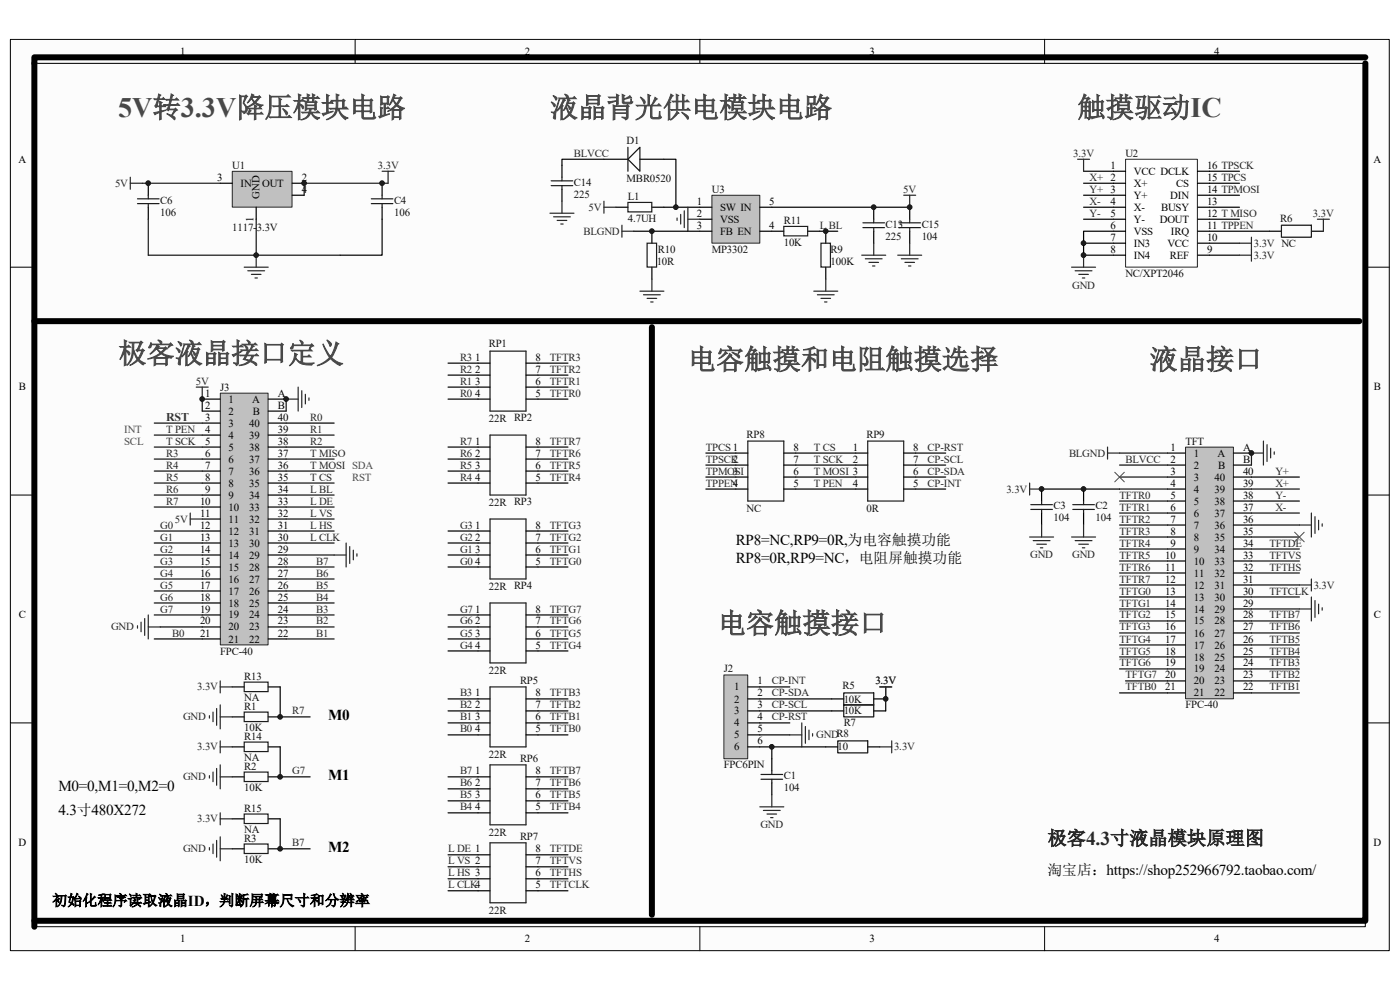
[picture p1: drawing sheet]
<svg xmlns="http://www.w3.org/2000/svg" width="297mm" height="210mm" viewBox="0 0 297 210" stroke-linecap="round" stroke-linejoin="round" font-family="sans-serif">
<path d="M2.2 8.4h292.5v193.3h-292.5z" fill="#fcfcfc"/>
<path d="M2.2 8.4h292.5v193.3h-292.5z" fill="none" stroke="#000" stroke-width=".21"/>
<path d="M7.3 13.5h282.3v183.1h-282.3z" fill="#fcfcfc"/>
<g fill="none" stroke="#000" stroke-width=".21">
<path d="M7.3 13.4h282.3v183.2h-282.3zM75.3 8.3v5.1M148.5 8.3v5.1M221.6 8.3v5.1M2.2 56.7h5.1M289.7 56.7h5M2.2 105h5.1M289.7 105h5M2.2 153.3h5.1M289.7 153.3h5M75.3 196.6v5.1M148.5 196.6v5.1"/>
<path d="M221.6 196.6v5.1"/>
</g>
<path d="M49.3 36.4h12.7v7.5h-12.7z" fill="#c0c0c0"/>
<path d="M49.3 36.3h12.7v7.6h-12.7z" fill="none" stroke="#262626" stroke-width=".21"/>
<path d="M31.5 38.9v2.5M46.7 38.9h2.6M62 38.9h2.5M31.5 44v2.5M54.3 44v2.5M62 41.4h2.5M269.3 49h2.5M278.2 49h2.5M163.7 161v2.5M163.7 166.1v2.5" fill="none" stroke="#000" stroke-width=".25"/>
<path d="M27.6 37.6v2.5M27.6 38.9h2.6M81.1 36.3h2.5M82.3 36.3v2.6M51.8 56.7h5.1M52.6 57.4h3.5M53.3 58.2h2.1M54.1 59h.5M54.3 54.1v2.6" fill="none" stroke="#262626" stroke-width=".25"/>
<path d="M30.2 38.9h16.5M64.5 38.9h17.8M29.2 43.2h4.5M29.2 42.2h4.5M31.5 41.4v.8M31.5 43.2v.8M31.5 46.5v7.6M161.4 165.3h4.6M161.4 164.3h4.6M163.7 163.5v.8M163.7 165.3v.8" fill="none" stroke="#1c1c1c" stroke-width=".25"/>
<path d="M31.5 54.1h40.7M54.3 46.5v7.6M271.8 47.8h6.4v2.5h-6.4z" fill="none" stroke="#0e0e0e" stroke-width=".25"/>
<path d="M238.8 33.8h15.2v22.9h-15.2z" fill="#fefefe"/>
<path d="M238.8 33.8h15.2v22.9h-15.2z" fill="none" stroke="#262626" stroke-width=".21"/>
<g fill="none" stroke="#000" stroke-width=".25">
<path d="M229.9 36.3h8.9M229.9 38.9h8.9M254 36.3h8.9M254 38.9h8.9M229.9 41.4h8.9M229.9 44h8.9M229.9 46.5h8.9M238.8 51.6h-8.9v2.5h8.9M238.8 49h-8.9v2.6M254 41.4h8.9M254 44h8.9M254 46.5h8.9"/>
<path d="M254 49h15.3M254 51.6h8.9M254 54.1h8.9"/>
</g>
<path d="M228.6 33.8h2.5M229.9 33.8v2.5M227.3 56.7h5.1M228.1 57.4h3.6M228.9 58.2h2M229.6 59h.5M229.9 54.1v2.6M262.9 54.1h2.6M262.9 51.6h2.6M265.5 50.3v5.1M279.5 46.5h2.5M280.7 46.5v2.5" fill="none" stroke="#262626" stroke-width=".25"/>
<path d="M46.8 83.4h10.1v53.4h-10.1z" fill="#c0c0c0"/>
<path d="M46.7 83.4h10.2v53.4h-10.2z" fill="none" stroke="#262626" stroke-width=".21"/>
<g fill="none" stroke="#000" stroke-width=".25">
<path d="M95.1 77h8.9M95.1 79.6h8.9M111.6 77h8.9M111.6 79.6h8.9M42.9 84.7h3.8M42.9 87.2h3.8M42.9 89.7h3.8M42.9 92.3h3.8M42.9 94.8h3.8M42.9 97.4h3.8M42.9 99.9h3.8M56.9 84.7h3.8"/>
<path d="M56.9 87.2h3.8M56.9 89.7h14M56.9 92.3h3.8M56.9 94.8h14M56.9 97.4h3.8M56.9 99.9h3.8M95.1 84.7h8.9M95.1 94.8h8.9M95.1 97.4h8.9M95.1 99.9h8.9M95.1 82.1h8.9M111.6 84.7h8.9"/>
<path d="M111.6 94.8h8.9M111.6 97.4h8.9M111.6 99.9h8.9M111.6 82.1h8.9M32.7 115.2h14M42.9 102.5h3.8M42.9 105h3.8M42.9 107.6h3.8M42.9 110.1h3.8M42.9 112.6h3.8M42.9 117.7h3.8M56.9 102.5h3.8"/>
<path d="M56.9 105h3.8M56.9 107.6h3.8M56.9 110.1h3.8M56.9 112.6h3.8M56.9 115.2h3.8M56.9 117.7h3.8M95.1 102.5h8.9M95.1 112.6h8.9M95.1 115.2h8.9M95.1 117.7h8.9M111.6 102.5h8.9M111.6 112.6h8.9"/>
<path d="M111.6 115.2h8.9M111.6 117.7h8.9M32.7 135.5h14M34 133h12.7M42.9 120.3h3.8M42.9 122.8h3.8M42.9 125.4h3.8M42.9 127.9h3.8M42.9 130.4h3.8M56.9 120.3h3.8M56.9 122.8h3.8M56.9 125.4h3.8"/>
<path d="M56.9 127.9h3.8M56.9 130.4h3.8M56.9 133h3.8M56.9 135.5h3.8M95.1 120.3h8.9M95.1 130.4h8.9M95.1 133h8.9M95.1 135.5h8.9M95.1 138.1h8.9M111.6 120.3h8.9M111.6 130.4h8.9M111.6 133h8.9"/>
<path d="M111.6 135.5h8.9M111.6 138.1h8.9M49.3 158.4h2.5M49.3 145.7h2.5M49.3 152.1h2.5M56.9 145.7h2.5v6.4h6.4M56.9 158.4h2.5v6.4h6.4M56.9 152.1h2.5M95.1 148.3h8.9M95.1 150.8h8.9M95.1 153.3h8.9M95.1 155.9h8.9"/>
<path d="M111.6 148.3h8.9M111.6 150.8h8.9M111.6 153.3h8.9M111.6 155.9h8.9M49.3 164.8h2.5M49.3 173.7h2.5M56.9 173.7h2.5v6.4h6.4M56.9 164.8h2.5M95.1 164.8h8.9M95.1 167.3h8.9M95.1 169.9h8.9M95.1 172.4h8.9"/>
<path d="M111.6 164.8h8.9M111.6 167.3h8.9M111.6 169.9h8.9M111.6 172.4h8.9M49.3 180.1h2.5M56.9 180.1h2.5M95.1 181.3h8.9M95.1 183.9h8.9M95.1 186.4h8.9M95.1 189h8.9M111.6 181.3h8.9M111.6 183.9h8.9"/>
<path d="M111.6 186.4h8.9M111.6 189h8.9"/>
</g>
<g fill="none" stroke="#262626" stroke-width=".25">
<path d="M41.6 82.1h2.6M42.9 82.1v2.6M60.7 84.7h2.6M63.3 82.1v5.1M64 82.9v3.5M64.8 83.6v2.1M65.5 84.4v.5M40.4 108.8v2.6M40.4 110.1h2.5M70.9 117.7h2.5M73.4 115.2v5.1M74.2 115.9v3.6"/>
<path d="M75 116.7v2M75.7 117.5v.5M29.2 132.7v.5M29.9 132v2M30.7 131.2v3.6M31.5 130.4v5.1M31.5 133h2.5M44.4 151.8v.5M45.2 151.1v2M46 150.3v3.6M46.7 144.4v2.6M46.7 149.5v5.1"/>
<path d="M46.7 157.2v2.5M46.7 152.1h2.6M46.7 145.7h2.6M46.7 158.4h2.6M44.4 164.5v.5M44.4 179.8v.5M45.2 163.8v2M45.2 179v2.1M46 163v3.6M46 178.3v3.5M46.7 162.2v5.1M46.7 172.4v2.6"/>
<path d="M46.7 177.5v5.1M46.7 164.8h2.6M46.7 173.7h2.6M46.7 180.1h2.6"/>
</g>
<g fill="none" stroke="#0e0e0e" stroke-width=".25">
<path d="M32.7 97.4h10.2M32.7 99.9h10.2M32.7 92.3h10.2M32.7 89.7h10.2M32.7 94.8h10.2M42.9 84.7v2.5M60.7 84.7v2.5M60.7 97.4h10.2M60.7 99.9h10.2M60.7 92.3h10.2M32.7 102.5h10.2M32.7 105h10.2"/>
<path d="M32.7 107.6h10.2M32.7 112.6h10.2M32.7 117.7h10.2M60.7 102.5h10.2M60.7 105h10.2M60.7 107.6h10.2M60.7 112.6h10.2M60.7 110.1h10.2M60.7 115.2h10.2M60.7 117.7h10.2M32.7 120.3h10.2M32.7 122.8h10.2"/>
<path d="M32.7 125.4h10.2M32.7 127.9h10.2M32.7 130.4h10.2M60.7 120.3h10.2M60.7 122.8h10.2M60.7 125.4h10.2M60.7 127.9h10.2M60.7 130.4h10.2M60.7 135.5h10.2M60.7 133h10.2"/>
</g>
<g fill="none" stroke="#1c1c1c" stroke-width=".25">
<path d="M104 74.5h7.6v12.7h-7.6zM104 92.3h7.6v12.7h-7.6zM104 110.1h7.6v12.7h-7.6zM104 127.9h7.6v12.7h-7.6zM51.8 157.4h5.1v2h-5.1zM51.8 144.7h5.1v2h-5.1zM51.8 151.1h5.1v2h-5.1zM104 145.7h7.6v12.7h-7.6zM51.8 163.8h5.1v2h-5.1zM51.8 172.7h5.1v2h-5.1zM51.8 179h5.1v2h-5.1zM104 162.2h7.6v12.8h-7.6z"/>
<path d="M104 178.8h7.6v12.7h-7.6z"/>
</g>
<path d="M153.6 143.2h5v17.8h-5z" fill="#c0c0c0"/>
<path d="M153.6 143.2h5v17.8h-5z" fill="none" stroke="#262626" stroke-width=".21"/>
<g fill="none" stroke="#000" stroke-width=".25">
<path d="M81.1 38.9v2.5M81.1 44v10.1h-8.9M149.7 96.1h8.9M149.7 98.6h8.9M166.3 96.1h17.8M166.3 98.6h17.8M191.7 96.1h8.9M191.7 98.6h8.9M149.7 101.2h8.9M149.7 103.7h8.9M166.3 101.2h17.8M166.3 103.7h17.8"/>
<path d="M191.7 101.2h8.9M191.7 103.7h8.9M158.6 145.7h8.9M158.6 148.3h20.4M158.6 150.8h20.4M158.6 153.3h8.9M158.6 155.9h8.9M158.6 158.4h19.1M163.7 158.4v2.6M184.1 158.4h2.5M185.4 148.3h2.5v2.5h-2.5"/>
</g>
<path d="M177.7 157.2h6.4v2.5h-6.4zM179 147h6.4v2.5h-6.4zM179 149.5h6.4v2.6h-6.4z" fill="none" stroke="#0e0e0e" stroke-width=".25"/>
<g fill="none" stroke="#262626" stroke-width=".25">
<path d="M167.5 155.9h2.6M170.1 153.3v5.1M170.9 154.1v3.6M171.6 154.9v2M172.4 155.6v.5M186.6 145.7h2.6M186.6 158.4h2.6M187.9 145.7v2.6M189.2 157.2v2.5M161.2 171.1h5.1M162 171.9h3.5M162.7 172.7h2.1"/>
<path d="M163.5 173.4h.5M163.7 168.6v2.5"/>
</g>
<path d="M78.8 43.2h4.5M78.8 42.2h4.5M81.1 41.4v.8M81.1 43.2v.8M158.6 93.6h7.7v12.7h-7.7zM184.1 93.6h7.6v12.7h-7.6z" fill="none" stroke="#1c1c1c" stroke-width=".25"/>
<path d="M251.5 94.9h10.2v53.3h-10.2z" fill="#c0c0c0"/>
<path d="M251.5 94.8h10.2v53.4h-10.2z" fill="none" stroke="#262626" stroke-width=".21"/>
<g fill="none" stroke="#000" stroke-width=".25">
<path d="M247.7 96.1h3.8M247.7 98.6h3.8M261.7 96.1h3.8M261.7 98.6h3.8M221 108.8v2.6M229.9 103.7v2.6M229.9 108.8v2.6M237.5 103.7h-16.5v2.6M247.7 101.2h3.8M247.7 103.7h3.8M247.7 106.3h3.8M247.7 108.8h3.8"/>
<path d="M247.7 111.4h3.8M247.7 113.9h3.8M247.7 116.5h3.8M247.7 119h3.8M261.7 101.2h14M261.7 103.7h3.8M261.7 106.3h14M261.7 108.8h3.8M261.7 111.4h3.8M261.7 113.9h3.8M261.7 116.5h3.8M261.7 119h3.8"/>
<path d="M237.5 126.6h14M247.7 121.5h3.8M247.7 124.1h3.8M247.7 129.2h3.8M247.7 131.7h3.8M247.7 134.3h3.8M247.7 136.8h3.8M247.7 139.4h3.8M261.7 121.5h3.8M261.7 124.1h3.8M261.7 126.6h3.8M261.7 129.2h3.8"/>
<path d="M261.7 131.7h3.8M261.7 134.3h3.8M261.7 136.8h3.8M261.7 139.4h3.8M237.5 147h14M238.8 144.4h12.7M247.7 141.9h3.8M261.7 141.9h3.8M261.7 144.4h3.8M261.7 147h3.8"/>
</g>
<g fill="none" stroke="#262626" stroke-width=".25">
<path d="M235 96.1h2.5M235 94.8v2.6M265.5 96.1h2.5M268 93.6v5M268.8 94.3v3.6M269.6 95.1v2M270.3 95.9v.5M218.4 102.5v2.5M218.4 103.7h2.6M218.4 113.9h5.1M219.2 114.7h3.6M220 115.4h2"/>
<path d="M220.7 116.2h.5M221 111.4v2.5M227.3 113.9h5.1M228.1 114.7h3.6M228.9 115.4h2M229.6 116.2h.5M229.9 111.4v2.5M275.7 111.4h2.5M278.2 108.8v5.1M279 109.6v3.6M279.7 110.4v2M280.5 111.1v.5"/>
<path d="M275.7 129.2h2.5M275.7 124.1h2.5M278.2 122.8v2.6M278.2 126.6v5.1M279 127.4v3.6M279.7 128.2v2M280.5 128.9v.5M186.6 145.7h2.6M187.9 145.7v2.6"/>
</g>
<g fill="none" stroke="#0e0e0e" stroke-width=".25">
<path d="M237.5 96.1h10.2M237.5 98.6h10.2M265.5 96.1v2.5M237.5 108.8h10.2M237.5 111.4h10.2M237.5 113.9h10.2M237.5 116.5h10.2M237.5 119h10.2M237.5 103.7h10.2M237.5 101.2h10.2M237.5 106.3h10.2M265.5 108.8h10.2"/>
<path d="M265.5 111.4h10.2M265.5 113.9h10.2M265.5 116.5h10.2M265.5 119h10.2M265.5 103.7h10.2M237.5 124.1h10.2M237.5 121.5h10.2M237.5 129.2h10.2M237.5 131.7h10.2M237.5 134.3h10.2M237.5 136.8h10.2M237.5 139.4h10.2"/>
<path d="M265.5 124.1h10.2M265.5 121.5h10.2M265.5 126.6h10.2M265.5 129.2h10.2M265.5 131.7h10.2M265.5 134.3h10.2M265.5 136.8h10.2M265.5 139.4h10.2M237.5 141.9h10.2M265.5 141.9h10.2M265.5 147h10.2M265.5 144.4h10.2"/>
</g>
<path d="M236.5 100.2l2 2M238.5 100.2l-2 2M274.6 112.9l2.1 2M276.7 112.9l-2.1 2" fill="none" stroke="#4c4c4c" stroke-width=".21"/>
<path d="M218.7 108.1h4.6M218.7 107h4.6M221 106.3v.7M221 108.1v.7M227.6 108.1h4.6M227.6 107h4.6M229.9 106.3v.7M229.9 108.1v.7" fill="none" stroke="#1c1c1c" stroke-width=".25"/>
<path d="M151 41.4h10.2v10.2h-10.2z" fill="#c0c0c0"/>
<path d="M151 41.4h10.2v10.2h-10.2z" fill="none" stroke="#262626" stroke-width=".21"/>
<g fill="none" stroke="#000" stroke-width=".25">
<path d="M133.2 33.8h-14v3.8M135.8 33.8h7.6v10.2M119.2 40.1v2.6M130.7 44h2.5M134.5 49h16.5M138.3 44h12.7M138.3 49v2.6M138.3 56.7v2.5M148.5 46.5h2.5M161.2 44h31.8v2.5M161.2 49h5.1M171.4 49h6.3"/>
<path d="M175.2 49v2.6M175.2 56.7v2.5M185.4 44v2.5M185.4 49v2.6M193 49v2.6"/>
</g>
<g fill="none" stroke="#1c1c1c" stroke-width=".25">
<path d="M116.9 39.4h4.6M116.9 38.4h4.6M119.2 37.6v.8M119.2 39.4v.7M133.2 42.9h5.1v2.1h-5.1zM137.3 51.6h2v5.1h-2zM166.3 48h5v2h-5zM174.2 51.6h2v5.1h-2zM183.1 48.3h4.5M183.1 47.3h4.5M185.4 46.5v.8M185.4 48.3v.7"/>
<path d="M190.7 48.3h4.6M190.7 47.3h4.6M193 46.5v.8M193 48.3v.7"/>
</g>
<path d="M133.2 33.8l2.6-2.6v5.1zM133.2 31.2v5.1" fill="none" stroke="#131313" stroke-width=".25"/>
<g fill="none" stroke="#262626" stroke-width=".25">
<path d="M116.7 45.2h5.1M117.4 46h3.6M118.2 46.8h2M119 47.5h.5M119.2 42.7v2.5M128.1 42.7v2.5M128.1 44h2.6M131.9 47.8v2.5M131.9 49h2.6M138.3 59.2v2.6M143.6 46.2v.6M144.4 45.5v2"/>
<path d="M145.2 44.7v3.6M145.9 44v5M145.9 46.5h2.6M175.2 59.2v2.6M182.8 54.1h5.1M183.6 54.9h3.5M184.3 55.7h2.1M185.1 56.4h.5M185.4 51.6v2.5M190.4 54.1h5.1M191.2 54.9h3.6M191.7 41.4h2.6"/>
<path d="M192 55.7h2M192.7 56.4h.5M193 41.4v2.6M193 51.6v2.5M135.8 61.8h5M136.5 62.5h3.6M137.3 63.3h2M138 64.1h.5M172.6 61.8h5.1M173.4 62.5h3.6M174.2 63.3h2M174.9 64.1h.5"/>
</g>
<path d="M289.7 13.4v181.9h-282.4M289.7 12.2h-282.4v184.4M7.3 68.1h281.1M138.3 69.4v124.6" fill="none" stroke="#000" stroke-width="1.3"/>
<path d="M64.5 38.9v2.5" fill="none" stroke="#0e0e0e" stroke-width=".25"/>
<g fill="#0e0e0e" stroke="#0e0e0e" stroke-width=".21">
<circle cx="31.4" cy="38.9" r=".5"/>
<circle cx="42.9" cy="84.6" r=".5"/>
<circle cx="54.3" cy="54.1" r=".5"/>
<circle cx="59.4" cy="180" r=".5"/>
<circle cx="59.4" cy="164.8" r=".5"/>
<circle cx="59.4" cy="152.1" r=".5"/>
<circle cx="60.7" cy="84.6" r=".5"/>
<circle cx="64.5" cy="38.9" r=".5"/>
<circle cx="81" cy="38.9" r=".5"/>
<circle cx="138.3" cy="49" r=".5"/>
<circle cx="143.4" cy="43.9" r=".5"/>
<circle cx="163.7" cy="158.4" r=".5"/>
<circle cx="175.2" cy="49" r=".5"/>
<circle cx="185.3" cy="43.9" r=".5"/>
<circle cx="187.9" cy="148.2" r=".5"/>
<circle cx="193" cy="43.9" r=".5"/>
<circle cx="221" cy="103.7" r=".5"/>
<circle cx="229.9" cy="103.7" r=".5"/>
<circle cx="229.9" cy="54.1" r=".5"/>
<circle cx="229.9" cy="51.6" r=".5"/>
<circle cx="265.5" cy="96.1" r=".5"/>
</g>
<g font-size="6" fill="#484848">
<text x="25.1" y="24.8">5V转3.3V降压模块电路</text>
<text x="116.7" y="24.8">液晶背光供电模块电路</text>
<text x="228.6" y="24.8">触摸驱动IC</text>
<text x="25.1" y="77">极客液晶接口定义</text>
<text x="145.9" y="78.3">电容触摸和电阻触摸选择</text>
<text x="243.9" y="78.3">液晶接口</text>
<text x="152.3" y="134.2">电容触摸接口</text>
</g>
<text font-size="4" fill="#262626" x="222.2" y="179.2">极客4.3寸液晶模块原理图</text>
<g font-size="3.2">
<text x="156.1" y="115.7">RP8=NC,RP9=0R,为电容触摸功能</text>
<text x="156.1" y="119.5">RP8=0R,RP9=NC，电阻屏触摸功能</text>
<text x="69.6" y="152.7">M0</text>
<text x="12.4" y="167.8">M0=0,M1=0,M2=0</text>
<text x="69.6" y="165.4">M1</text>
<text x="12.4" y="172.9">4.3寸480X272</text>
<text x="69.6" y="180.6">M2</text>
<text x="11.1" y="192.1">初始化程序读取液晶ID，判断屏幕尺寸和分辨率</text>
</g>
<text font-size="3.1" x="222.2" y="185.7">淘宝店：https://shop252966792.taobao.com/</text>
<text font-size="2.5" fill="#353535" x="35.3" y="89.2">RST</text>
<g font-size="2.3">
<text x="38.2" y="11.6">1</text>
<text x="111.4" y="11.6">2</text>
<text x="184.5" y="11.6">3</text>
<text x="257.6" y="11.6">4</text>
<text x="4" y="34.5">A</text>
<text x="235.6" y="35.8">1</text>
<text x="256.1" y="35.8">16 TPSCK</text>
<text x="291.4" y="34.5">A</text>
<text x="46.1" y="38.4">3</text>
<text x="51" y="39.6">IN</text>
<text x="55.6" y="39.6">OUT</text>
<text x="64" y="38.4">2</text>
<text x="64" y="40.9">4</text>
<text x="240.5" y="37.1">VCC DCLK</text>
<text x="240.5" y="39.6">X+</text>
<text x="249.5" y="39.6">CS</text>
<text x="256.1" y="40.9">14 TPMOSI</text>
<text x="256.1" y="38.4">15 TPCS</text>
<text x="53.8" y="47.1" transform="rotate(-90 53.8 47.1)">1</text>
<text x="55.1" y="42.2" transform="rotate(-90 55.1 42.2)">GND</text>
<text x="147.9" y="43.4">1</text>
<text x="147.9" y="46">2</text>
<text x="152.8" y="44.7">SW IN</text>
<text x="152.8" y="47.3">VSS</text>
<text x="163.2" y="43.4">5</text>
<text x="235.6" y="43.4">4</text>
<text x="235.6" y="46">5</text>
<text x="240.5" y="42.2">Y+</text>
<text x="240.5" y="44.7">X-</text>
<text x="240.5" y="47.3">Y-</text>
<text x="246.1" y="47.3">DOUT</text>
<text x="246.3" y="44.7">BUSY</text>
<text x="248.3" y="42.2">DIN</text>
<text x="256.1" y="46">12 T MISO</text>
<text x="256.1" y="43.4">13</text>
<text x="147.9" y="48.5">3</text>
<text x="152.8" y="49.8">FB EN</text>
<text x="163.2" y="48.5">4</text>
<text x="235.6" y="48.5">6</text>
<text x="235.6" y="51.1">7</text>
<text x="235.6" y="53.6">8</text>
<text x="240.5" y="49.8">VSS</text>
<text x="240.5" y="52.4">IN3</text>
<text x="247.7" y="52.4">VCC</text>
<text x="248.4" y="49.8">IRQ</text>
<text x="256.1" y="53.6">9</text>
<text x="256.1" y="51.1">10</text>
<text x="256.1" y="48.5">11 TPPEN</text>
<text x="240.5" y="54.9">IN4</text>
<text x="248.2" y="54.9">REF</text>
<text x="100.8" y="76.5">1</text>
<text x="113.6" y="76.5">8</text>
<text x="4" y="82.8">B</text>
<text x="100.8" y="79.1">2</text>
<text x="100.8" y="81.6">3</text>
<text x="113.6" y="79.1">7</text>
<text x="113.6" y="81.6">6</text>
<text x="291.4" y="82.8">B</text>
<text x="43.6" y="84.1">1</text>
<text x="43.6" y="86.7">2</text>
<text x="43.6" y="89.2">3</text>
<text x="48.5" y="85.4">1</text>
<text x="48.5" y="88">2</text>
<text x="53.5" y="85.4">A</text>
<text x="53.6" y="88">B</text>
<text x="58.9" y="84.1">A</text>
<text x="58.9" y="86.7">B</text>
<text x="58.9" y="89.2">40</text>
<text x="100.8" y="84.1">4</text>
<text x="113.6" y="84.1">5</text>
<text x="43.6" y="91.8">4</text>
<text x="43.6" y="94.3">5</text>
<text x="48.5" y="90.5">3</text>
<text x="48.5" y="93.1">4</text>
<text x="48.5" y="95.6">5</text>
<text x="52.9" y="95.6">38</text>
<text x="52.9" y="93.1">39</text>
<text x="52.9" y="90.5">40</text>
<text x="58.9" y="94.3">38</text>
<text x="58.9" y="91.8">39</text>
<text x="100.8" y="94.3">1</text>
<text x="113.6" y="94.3">8</text>
<text x="168.3" y="95.6">8</text>
<text x="180.9" y="95.6">1</text>
<text x="193.7" y="95.6">8</text>
<text x="248.3" y="95.6">1</text>
<text x="263.7" y="95.6">A</text>
<text x="43.6" y="96.9">6</text>
<text x="43.6" y="99.4">7</text>
<text x="43.6" y="101.9">8</text>
<text x="48.5" y="98.1">6</text>
<text x="48.5" y="100.7">7</text>
<text x="52.9" y="100.7">36</text>
<text x="52.9" y="98.1">37</text>
<text x="58.9" y="101.9">35</text>
<text x="58.9" y="99.4">36</text>
<text x="58.9" y="96.9">37</text>
<text x="100.8" y="96.9">2</text>
<text x="100.8" y="99.4">3</text>
<text x="100.8" y="101.9">4</text>
<text x="113.6" y="96.9">7</text>
<text x="113.6" y="99.4">6</text>
<text x="113.6" y="101.9">5</text>
<text x="155.5" y="98.1">2</text>
<text x="155.5" y="100.7">3</text>
<text x="168.3" y="98.1">7</text>
<text x="168.3" y="100.7">6</text>
<text x="180.9" y="98.1">2</text>
<text x="193.7" y="98.1">7</text>
<text x="193.7" y="100.7">6</text>
<text x="248.3" y="98.1">2</text>
<text x="248.3" y="100.7">3</text>
<text x="253.3" y="96.9">1</text>
<text x="253.3" y="99.4">2</text>
<text x="253.3" y="101.9">3</text>
<text x="257.6" y="101.9">40</text>
<text x="258.3" y="96.9">A</text>
<text x="258.4" y="99.4">B</text>
<text x="263.7" y="98.1">B</text>
<text x="263.7" y="100.7">40</text>
<text x="42.4" y="107">10</text>
<text x="43.6" y="104.5">9</text>
<text x="48.5" y="103.2">8</text>
<text x="48.5" y="105.8">9</text>
<text x="52.9" y="105.8">34</text>
<text x="52.9" y="103.2">35</text>
<text x="58.9" y="107">33</text>
<text x="58.9" y="104.5">34</text>
<text x="155.5" y="103.2">4</text>
<text x="168.3" y="103.2">5</text>
<text x="180.9" y="103.2">4</text>
<text x="193.7" y="103.2">5</text>
<text x="248.3" y="103.2">4</text>
<text x="248.3" y="105.8">5</text>
<text x="253.3" y="104.5">4</text>
<text x="253.3" y="107">5</text>
<text x="257.6" y="107">38</text>
<text x="257.6" y="104.5">39</text>
<text x="263.7" y="105.8">38</text>
<text x="263.7" y="103.2">39</text>
<text x="42.4" y="109.6">11</text>
<text x="42.4" y="112.1">12</text>
<text x="48.5" y="108.3">10</text>
<text x="48.5" y="110.9">11</text>
<text x="48.5" y="113.4">12</text>
<text x="52.9" y="113.4">31</text>
<text x="52.9" y="110.9">32</text>
<text x="52.9" y="108.3">33</text>
<text x="58.9" y="112.1">31</text>
<text x="58.9" y="109.6">32</text>
<text x="100.8" y="112.1">1</text>
<text x="113.6" y="112.1">8</text>
<text x="248.3" y="108.3">6</text>
<text x="248.3" y="110.9">7</text>
<text x="248.3" y="113.4">8</text>
<text x="253.3" y="109.6">6</text>
<text x="253.3" y="112.1">7</text>
<text x="257.6" y="112.1">36</text>
<text x="257.6" y="109.6">37</text>
<text x="263.7" y="113.4">35</text>
<text x="263.7" y="110.9">36</text>
<text x="263.7" y="108.3">37</text>
<text x="42.4" y="114.7">13</text>
<text x="42.4" y="117.2">14</text>
<text x="42.4" y="119.7">15</text>
<text x="48.5" y="115.9">13</text>
<text x="48.5" y="118.5">14</text>
<text x="52.9" y="118.5">29</text>
<text x="52.9" y="115.9">30</text>
<text x="58.9" y="119.7">28</text>
<text x="58.9" y="117.2">29</text>
<text x="58.9" y="114.7">30</text>
<text x="100.8" y="114.7">2</text>
<text x="100.8" y="117.2">3</text>
<text x="100.8" y="119.7">4</text>
<text x="113.6" y="114.7">7</text>
<text x="113.6" y="117.2">6</text>
<text x="113.6" y="119.7">5</text>
<text x="247.2" y="118.5">10</text>
<text x="248.3" y="115.9">9</text>
<text x="253.3" y="114.7">8</text>
<text x="253.3" y="117.2">9</text>
<text x="253.3" y="119.7">10</text>
<text x="257.6" y="119.7">33</text>
<text x="257.6" y="117.2">34</text>
<text x="257.6" y="114.7">35</text>
<text x="263.7" y="118.5">33</text>
<text x="263.7" y="115.9">34</text>
<text x="42.4" y="122.3">16</text>
<text x="42.4" y="124.8">17</text>
<text x="48.5" y="121">15</text>
<text x="48.5" y="123.6">16</text>
<text x="52.9" y="123.6">27</text>
<text x="52.9" y="121">28</text>
<text x="58.9" y="124.8">26</text>
<text x="58.9" y="122.3">27</text>
<text x="247.2" y="121">11</text>
<text x="247.2" y="123.6">12</text>
<text x="253.3" y="122.3">11</text>
<text x="253.3" y="124.8">12</text>
<text x="257.6" y="124.8">31</text>
<text x="257.6" y="122.3">32</text>
<text x="263.7" y="123.6">31</text>
<text x="263.7" y="121">32</text>
<text x="4" y="131.2">C</text>
<text x="42.4" y="127.4">18</text>
<text x="42.4" y="129.9">19</text>
<text x="48.5" y="126.1">17</text>
<text x="48.5" y="128.7">18</text>
<text x="48.5" y="131.2">19</text>
<text x="52.9" y="131.2">24</text>
<text x="52.9" y="128.7">25</text>
<text x="52.9" y="126.1">26</text>
<text x="58.9" y="129.9">24</text>
<text x="58.9" y="127.4">25</text>
<text x="100.8" y="129.9">1</text>
<text x="113.6" y="129.9">8</text>
<text x="247.2" y="126.1">13</text>
<text x="247.2" y="128.7">14</text>
<text x="247.2" y="131.2">15</text>
<text x="253.3" y="127.4">13</text>
<text x="253.3" y="129.9">14</text>
<text x="257.6" y="129.9">29</text>
<text x="257.6" y="127.4">30</text>
<text x="263.7" y="131.2">28</text>
<text x="263.7" y="128.7">29</text>
<text x="263.7" y="126.1">30</text>
<text x="291.4" y="131.2">C</text>
<text x="42.4" y="132.5">20</text>
<text x="42.4" y="135">21</text>
<text x="48.5" y="133.7">20</text>
<text x="48.5" y="136.3">21</text>
<text x="52.9" y="136.3">22</text>
<text x="52.9" y="133.7">23</text>
<text x="58.9" y="135">22</text>
<text x="58.9" y="132.5">23</text>
<text x="100.8" y="132.5">2</text>
<text x="100.8" y="135">3</text>
<text x="100.8" y="137.6">4</text>
<text x="113.6" y="132.5">7</text>
<text x="113.6" y="135">6</text>
<text x="113.6" y="137.6">5</text>
<text x="247.2" y="133.7">16</text>
<text x="247.2" y="136.3">17</text>
<text x="253.3" y="132.5">15</text>
<text x="253.3" y="135">16</text>
<text x="253.3" y="137.6">17</text>
<text x="257.6" y="137.6">26</text>
<text x="257.6" y="135">27</text>
<text x="257.6" y="132.5">28</text>
<text x="263.7" y="136.3">26</text>
<text x="263.7" y="133.7">27</text>
<text x="247.2" y="138.8">18</text>
<text x="247.2" y="141.4">19</text>
<text x="247.2" y="143.9">20</text>
<text x="253.3" y="140.1">18</text>
<text x="253.3" y="142.6">19</text>
<text x="257.6" y="142.6">24</text>
<text x="257.6" y="140.1">25</text>
<text x="263.7" y="143.9">23</text>
<text x="263.7" y="141.4">24</text>
<text x="263.7" y="138.8">25</text>
<text x="100.8" y="147.7">1</text>
<text x="113.6" y="147.7">8</text>
<text x="155.7" y="146.5">1</text>
<text x="155.7" y="149">2</text>
<text x="160.7" y="145.2">1</text>
<text x="160.7" y="147.7">2</text>
<text x="247.2" y="146.5">21</text>
<text x="253.3" y="145.2">20</text>
<text x="253.3" y="147.7">21</text>
<text x="257.6" y="147.7">22</text>
<text x="257.6" y="145.2">23</text>
<text x="263.7" y="146.5">22</text>
<text x="100.8" y="150.3">2</text>
<text x="100.8" y="152.8">3</text>
<text x="100.8" y="155.4">4</text>
<text x="113.6" y="150.3">7</text>
<text x="113.6" y="152.8">6</text>
<text x="113.6" y="155.4">5</text>
<text x="155.7" y="151.6">3</text>
<text x="155.7" y="154.1">4</text>
<text x="160.7" y="150.3">3</text>
<text x="160.7" y="152.8">4</text>
<text x="160.7" y="155.4">5</text>
<text x="155.7" y="156.6">5</text>
<text x="155.7" y="159.2">6</text>
<text x="160.7" y="157.9">6</text>
<text x="100.8" y="164.3">1</text>
<text x="100.8" y="166.8">2</text>
<text x="113.6" y="164.3">8</text>
<text x="113.6" y="166.8">7</text>
<text x="100.8" y="169.4">3</text>
<text x="100.8" y="171.9">4</text>
<text x="113.6" y="169.4">6</text>
<text x="113.6" y="171.9">5</text>
<text x="4" y="179.5">D</text>
<text x="291.4" y="179.5">D</text>
<text x="113.6" y="180.8">8</text>
<text x="113.6" y="183.3">7</text>
<text x="113.6" y="185.9">6</text>
<text x="113.6" y="188.4">5</text>
<text x="38.2" y="199.9">1</text>
<text x="111.4" y="199.9">2</text>
<text x="184.5" y="199.9">3</text>
<text x="257.6" y="199.9">4</text>
</g>
<g font-size="2.3" fill="#0e0e0e">
<text x="49.3" y="35.8">U1</text>
<text x="132.9" y="30.5">D1</text>
<text x="238.8" y="33.3">U2</text>
<text x="121.7" y="39.4">C14</text>
<text x="121.7" y="41.9">225</text>
<text x="132.9" y="38.6">MBR0520</text>
<text x="151" y="40.9">U3</text>
<text x="34" y="43.2">C6</text>
<text x="34" y="45.7">106</text>
<text x="83.6" y="43.2">C4</text>
<text x="83.6" y="45.7">106</text>
<text x="133.2" y="47">4.7UH</text>
<text x="133.2" y="42.4">L1</text>
<text x="166.3" y="47.5">R11</text>
<text x="271.6" y="47">R6</text>
<text x="49.3" y="49">1117-3.3V</text>
<text x="139.6" y="53.6">R10</text>
<text x="151" y="53.6">MP3302</text>
<text x="166.3" y="52.1">10K</text>
<text x="176.2" y="53.6">R9</text>
<text x="187.9" y="48.3">C13</text>
<text x="187.9" y="50.8">225</text>
<text x="195.5" y="48.3">C15</text>
<text x="195.5" y="50.8">104</text>
<text x="139.3" y="56.2">10R</text>
<text x="176.2" y="56.2">100K</text>
<text x="238.8" y="58.7">NC/XPT2046</text>
<text x="103.7" y="73.7">RP1</text>
<text x="46.7" y="82.9">J3</text>
<text x="103.7" y="89.5">22R RP2</text>
<text x="158.4" y="92.8">RP8</text>
<text x="183.8" y="92.8">RP9</text>
<text x="251.5" y="94.3">TFT</text>
<text x="103.7" y="107.3">22R RP3</text>
<text x="158.4" y="108.6">NC</text>
<text x="183.8" y="108.6">0R</text>
<text x="223.5" y="108.1">C3</text>
<text x="223.5" y="110.6">104</text>
<text x="232.4" y="108.1">C2</text>
<text x="232.4" y="110.6">104</text>
<text x="103.7" y="125.1">22R RP4</text>
<text x="46.7" y="138.8">FPC-40</text>
<text x="103.7" y="142.9">22R</text>
<text x="153.6" y="142.6">J2</text>
<text x="51.8" y="148.8">NA</text>
<text x="51.8" y="144.2">R13</text>
<text x="110.3" y="145.2">RP5</text>
<text x="178.7" y="146.2">R5</text>
<text x="179" y="149">10K</text>
<text x="51.8" y="155.1">10K</text>
<text x="51.8" y="150.5">R1</text>
<text x="179" y="154.1">R7</text>
<text x="179" y="151.6">10K</text>
<text x="251.5" y="150.3">FPC-40</text>
<text x="51.8" y="161.5">NA</text>
<text x="51.8" y="156.9">R14</text>
<text x="103.7" y="160.7">22R</text>
<text x="110.3" y="161.7">RP6</text>
<text x="177.7" y="159.2">10</text>
<text x="51.8" y="167.8">10K</text>
<text x="51.8" y="163.3">R2</text>
<text x="153.6" y="163">FPC6PIN</text>
<text x="166.3" y="165.3">C1</text>
<text x="166.3" y="167.8">104</text>
<text x="51.8" y="172.2">R15</text>
<text x="51.8" y="176.7">NA</text>
<text x="51.8" y="178.5">R3</text>
<text x="103.7" y="177.3">22R</text>
<text x="110.3" y="178.3">RP7</text>
<text x="51.8" y="183.1">10K</text>
<text x="103.7" y="193.8">22R</text>
</g>
<g font-size="2.3" fill="#262626">
<text x="80.1" y="35.8">3.3V</text>
<text x="121.7" y="33.3">BLVCC</text>
<text x="227.7" y="33.3">3.3V</text>
<text x="24.4" y="39.6">5V</text>
<text x="191.6" y="40.9">5V</text>
<text x="231.1" y="38.4">X+ 2</text>
<text x="231.1" y="40.9">Y+ 3</text>
<text x="124.9" y="44.7">5V</text>
<text x="231.1" y="46">Y-</text>
<text x="231.1" y="43.4">X-</text>
<text x="278.5" y="46">3.3V</text>
<text x="123.8" y="49.8">BLGND</text>
<text x="173.9" y="48.5">L BL</text>
<text x="266" y="52.4">3.3V NC</text>
<text x="266" y="54.9">3.3V</text>
<text x="227.4" y="61.2">GND</text>
<text x="97.6" y="76.5">R3</text>
<text x="116.7" y="76.5">TFTR3</text>
<text x="41.5" y="81.6">5V</text>
<text x="97.6" y="81.6">R1</text>
<text x="97.6" y="79.1">R2</text>
<text x="116.7" y="81.6">TFTR1</text>
<text x="116.7" y="79.1">TFTR2</text>
<text x="65.8" y="89.2">R0</text>
<text x="97.6" y="84.1">R0</text>
<text x="116.7" y="84.1">TFTR0</text>
<text x="35.3" y="94.3">T SCK</text>
<text x="35.3" y="91.8">T PEN</text>
<text x="65.8" y="91.8">R1</text>
<text x="65.8" y="94.3">R2</text>
<text x="97.6" y="94.3">R7</text>
<text x="116.7" y="94.3">TFTR7</text>
<text x="149.7" y="95.6">TPCS 1</text>
<text x="172.6" y="95.6">T CS</text>
<text x="196.8" y="95.6">CP-RST</text>
<text x="35.3" y="96.9">R3</text>
<text x="35.3" y="99.4">R4</text>
<text x="35.3" y="101.9">R5</text>
<text x="65.8" y="101.9">T CS</text>
<text x="65.8" y="96.9">T MISO</text>
<text x="65.8" y="99.4">T MOSI SDA</text>
<text x="97.6" y="101.9">R4</text>
<text x="97.6" y="99.4">R5</text>
<text x="97.6" y="96.9">R6</text>
<text x="116.7" y="101.9">TFTR4</text>
<text x="116.7" y="99.4">TFTR5</text>
<text x="116.7" y="96.9">TFTR6</text>
<text x="149.7" y="100.7">TPMOSI</text>
<text x="149.7" y="98.1">TPSCK</text>
<text x="172.6" y="100.7">T MOSI 3</text>
<text x="172.6" y="98.1">T SCK</text>
<text x="196.8" y="98.1">CP-SCL</text>
<text x="196.8" y="100.7">CP-SDA</text>
<text x="226.8" y="96.9">BLGND</text>
<text x="238.8" y="98.1">BLVCC</text>
<text x="270.6" y="100.7">Y+</text>
<text x="35.3" y="104.5">R6</text>
<text x="35.3" y="107">R7</text>
<text x="65.8" y="107">L DE</text>
<text x="65.8" y="104.5">L BL</text>
<text x="149.7" y="103.2">TPPEN</text>
<text x="172.6" y="103.2">T PEN</text>
<text x="196.8" y="103.2">CP-INT</text>
<text x="213.5" y="104.5">3.3V</text>
<text x="237.5" y="105.8">TFTR0</text>
<text x="270.6" y="103.2">X+</text>
<text x="270.6" y="105.8">Y-</text>
<text x="34" y="112.1">G0</text>
<text x="37.1" y="110.9">5V</text>
<text x="65.8" y="112.1">L HS</text>
<text x="65.8" y="109.6">L VS</text>
<text x="97.6" y="112.1">G3</text>
<text x="116.7" y="112.1">TFTG3</text>
<text x="237.5" y="108.3">TFTR1</text>
<text x="237.5" y="110.9">TFTR2</text>
<text x="237.5" y="113.4">TFTR3</text>
<text x="270.6" y="108.3">X-</text>
<text x="34" y="117.2">G2</text>
<text x="34" y="119.7">G3</text>
<text x="34" y="114.7">G1</text>
<text x="65.8" y="114.7">L CLK</text>
<text x="67.1" y="119.7">B7</text>
<text x="97.6" y="114.7">G2</text>
<text x="97.6" y="119.7">G0</text>
<text x="97.6" y="117.2">G1</text>
<text x="116.7" y="119.7">TFTG0</text>
<text x="116.7" y="117.2">TFTG1</text>
<text x="116.7" y="114.7">TFTG2</text>
<text x="218.5" y="118.4">GND</text>
<text x="227.4" y="118.4">GND</text>
<text x="237.5" y="115.9">TFTR4</text>
<text x="237.5" y="118.5">TFTR5</text>
<text x="269.3" y="115.9">TFTDE</text>
<text x="269.3" y="118.5">TFTVS</text>
<text x="34" y="122.3">G4</text>
<text x="34" y="124.8">G5</text>
<text x="67.1" y="124.8">B5</text>
<text x="67.1" y="122.3">B6</text>
<text x="237.5" y="121">TFTR6</text>
<text x="237.5" y="123.6">TFTR7</text>
<text x="269.3" y="121">TFTHS</text>
<text x="278.7" y="124.8">3.3V</text>
<text x="34" y="127.4">G6</text>
<text x="34" y="129.9">G7</text>
<text x="67.1" y="129.9">B3</text>
<text x="67.1" y="127.4">B4</text>
<text x="97.6" y="129.9">G7</text>
<text x="116.7" y="129.9">TFTG7</text>
<text x="237.5" y="126.1">TFTG0</text>
<text x="237.5" y="128.7">TFTG1</text>
<text x="237.5" y="131.2">TFTG2</text>
<text x="269.3" y="131.2">TFTB7</text>
<text x="269.3" y="126.1">TFTCLK</text>
<text x="23.6" y="133.7">GND</text>
<text x="36.5" y="135">B0</text>
<text x="67.1" y="135">B1</text>
<text x="67.1" y="132.5">B2</text>
<text x="97.6" y="137.6">G4</text>
<text x="97.6" y="135">G5</text>
<text x="97.6" y="132.5">G6</text>
<text x="116.7" y="137.6">TFTG4</text>
<text x="116.7" y="135">TFTG5</text>
<text x="116.7" y="132.5">TFTG6</text>
<text x="237.5" y="133.7">TFTG3</text>
<text x="237.5" y="136.3">TFTG4</text>
<text x="269.3" y="136.3">TFTB5</text>
<text x="269.3" y="133.7">TFTB6</text>
<text x="237.5" y="138.8">TFTG5</text>
<text x="237.5" y="141.4">TFTG6</text>
<text x="238.8" y="143.9">TFTG7</text>
<text x="269.3" y="143.9">TFTB2</text>
<text x="269.3" y="141.4">TFTB3</text>
<text x="269.3" y="138.8">TFTB4</text>
<text x="41.8" y="146.5">3.3V</text>
<text x="97.6" y="147.7">B3</text>
<text x="116.7" y="147.7">TFTB3</text>
<text x="163.7" y="147.7">CP-SDA</text>
<text x="163.7" y="145.2">CP-INT</text>
<text x="185.7" y="145.2">3.3V</text>
<text x="238.8" y="146.5">TFTB0</text>
<text x="269.3" y="146.5">TFTB1</text>
<text x="38.8" y="152.8">GND</text>
<text x="62" y="151.6">R7</text>
<text x="97.6" y="152.8">B1</text>
<text x="97.6" y="150.3">B2</text>
<text x="97.6" y="155.4">B0</text>
<text x="116.7" y="155.4">TFTB0</text>
<text x="116.7" y="152.8">TFTB1</text>
<text x="116.7" y="150.3">TFTB2</text>
<text x="163.7" y="152.8">CP-RST</text>
<text x="163.7" y="150.3">CP-SCL</text>
<text x="41.8" y="159.2">3.3V</text>
<text x="173.1" y="156.6">GNDR8</text>
<text x="189.7" y="159.2">3.3V</text>
<text x="38.8" y="165.5">GND</text>
<text x="62" y="164.3">G7</text>
<text x="97.6" y="166.8">B6</text>
<text x="97.6" y="164.3">B7</text>
<text x="116.7" y="166.8">TFTB6</text>
<text x="116.7" y="164.3">TFTB7</text>
<text x="97.6" y="171.9">B4</text>
<text x="97.6" y="169.4">B5</text>
<text x="116.7" y="171.9">TFTB4</text>
<text x="116.7" y="169.4">TFTB5</text>
<text x="41.8" y="174.4">3.3V</text>
<text x="62" y="179.5">B7</text>
<text x="161.3" y="175.7">GND</text>
<text x="38.8" y="180.8">GND</text>
<text x="95.1" y="185.9">L HS 3</text>
<text x="95.1" y="183.3">L VS 2</text>
<text x="95.1" y="180.8">L DE 1</text>
<text x="116.7" y="180.8">TFTDE</text>
<text x="116.7" y="183.3">TFTVS</text>
<text x="116.7" y="185.9">TFTHS</text>
<text x="95.1" y="188.4">L CLK4</text>
<text x="116.7" y="188.4">TFTCLK</text>
</g>
<g font-size="2.3" fill="#4c4c4c">
<text x="26.4" y="91.8">INT</text>
<text x="26.4" y="94.3">SCL</text>
<text x="74.7" y="101.9">RST</text>
</g>
</svg>
